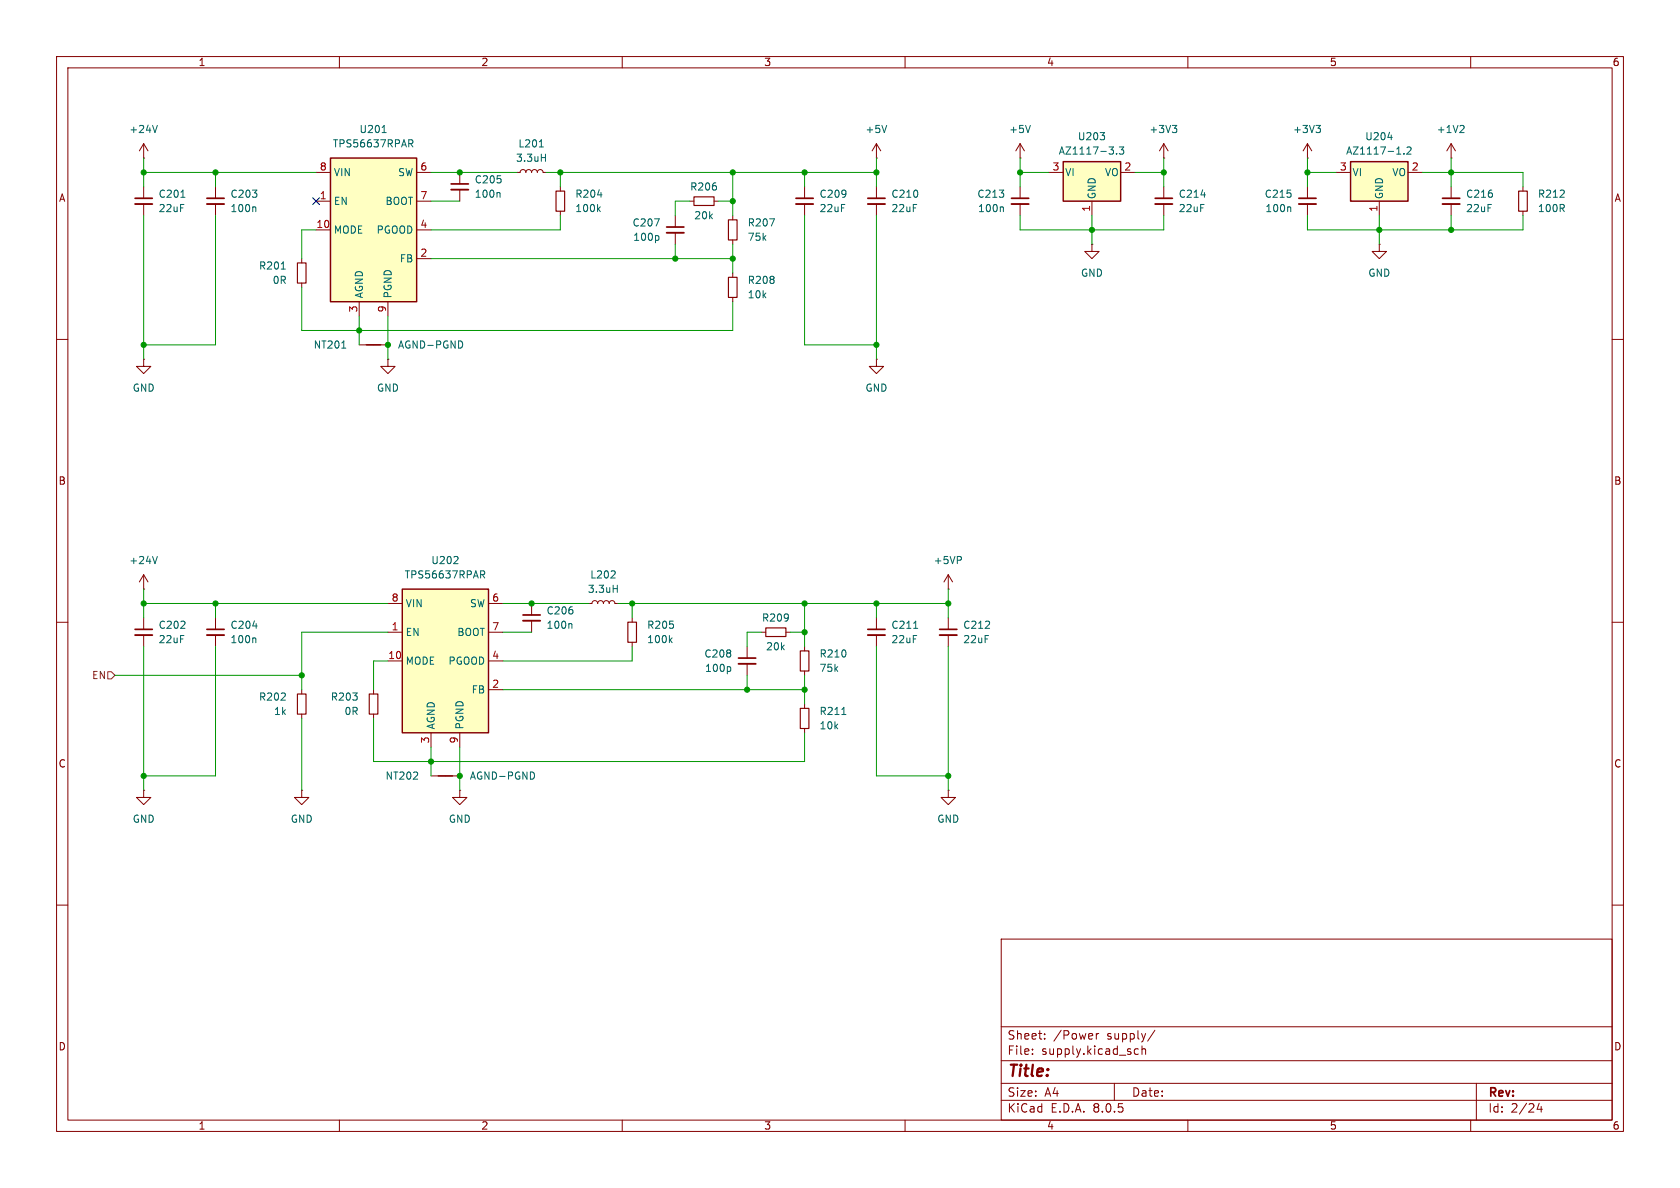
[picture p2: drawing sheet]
<svg xmlns="http://www.w3.org/2000/svg" width="297mm" height="210mm" viewBox="0 0 297 210" stroke-linecap="round" stroke-linejoin="round" font-family="sans-serif">
<g fill="none" stroke="#840000" stroke-width=".18">
<path d="M10 10h277v190h-277zM12 12h273v186h-273zM60 10v2M110 10v2M160 10v2M210 10v2M260 10v2M154.9 27.9h.1M154.9 25.4v2.5M154.9 33v2.1M154.9 36.1v2M154.9 25.4l-.7 1.3"/>
<path d="M154.9 25.4l.8 1.3M10 60h2M285 60h2M10 110h2M285 110h2M53.3 139.7v1.3h1.3l-1.3 1.2-1.2-1.2h1.2M53.3 139.7h.1M76.2 137.2h5.1M142.2 124.5v.7M142.2 128.8v.7M10 160h2M285 160h2"/>
<path d="M177 166h108v32h-108zM60 198v2M110 198v2M160 198v2M177 194.5h108M177 191.5h108M177 187.5h108M177 181.5h108M182.5 186.3v.1M182.5 185.5v.1M184.7 183.6v.1M184.7 182.8v.1"/>
<path d="M193.8 182.7v1M194.2 182.7l-.2 .1-.2 .2M197 191.5v3M200.5 186.1l.3 .3 .4-.1M201.2 185.5l-.4-.1-.3 .3M201.9 185.5l.2-.1 .4 .1v.9M201.9 184.9v1.5M204.2 182.1l-1.3 2M210 198v2M260 198v2M261 191.5v6.5M272.1 195l-.4 1.1h1"/>
<path d="M272.5 195.6v1"/>
</g>
<path d="M153.4 36.1h3.1" fill="none" stroke="#840000" stroke-width=".33"/>
<path d="M153.4 35.1h3.1" fill="none" stroke="#840000" stroke-width=".3"/>
<path d="M156.8 22.2l-.5 1.2M94.3 136.5l.2 .5-.2 .7M148.8 126.3h.7" fill="none" stroke="#006464" stroke-width=".18"/>
<path d="M77.5 137.2h2.5" fill="none" stroke="#840000" stroke-width=".25"/>
<path d="M141.5 125.2h1.5v3.6h-1.5z" fill="none" stroke="#840000" stroke-width=".2"/>
<path d="M71.1 104.1h15.3v25.4h-15.3z" fill="#ffffc2"/>
<path d="M71.1 104.1h15.3v25.4h-15.3z" fill="none" stroke="#840000" stroke-width=".25"/>
<g fill="none" stroke="#840000" stroke-width=".18">
<path d="M142.2 33v2.1M142.2 36.1v2M231.1 33v2.1M231.1 36.1v2M25.4 104.1h.1M25.4 101.6v2.5M25.4 109.2v2.1M25.4 112.3v2M25.4 101.6l-.8 1.3M25.4 101.6l.8 1.3M68.6 111.8h2.5M68.6 116.8h2.5"/>
<path d="M68.6 106.7h2.5M86.4 111.8h2.5M86.4 116.8h2.5M86.4 106.7h2.5M76.2 129.5v2.6M81.3 129.5v2.6M86.4 121.9h2.5"/>
</g>
<path d="M228 36.6l.2 .2v.6M27.8 98.4l-.4 1.2M80.2 99.6h.8M80.9 98.5v.4M85 100.9h.5l.2 .3-.1 .3-.6 .1M85.3 101.6l.4 .6" fill="none" stroke="#006464" stroke-width=".18"/>
<path d="M140.7 36.1h3.1M229.6 36.1h3.1M23.9 112.3h3" fill="none" stroke="#840000" stroke-width=".33"/>
<path d="M140.7 35.1h3.1M229.6 35.1h3.1M23.9 111.3h3" fill="none" stroke="#840000" stroke-width=".3"/>
<path d="M238.8 28.6h10.1v7h-10.1z" fill="#ffffc2"/>
<path d="M238.8 28.6h10.1v7h-10.1z" fill="none" stroke="#840000" stroke-width=".25"/>
<g fill="none" stroke="#840000" stroke-width=".18">
<path d="M180.3 27.9h.1M180.3 25.4v2.5M180.3 33v2.1M180.3 36.1v2M180.3 25.4l-.7 1.3M180.3 25.4l.8 1.3M205.7 27.9h.1M205.7 25.4l-.7 1.3M205.7 25.4v2.5M205.7 33v2.1M205.7 36.1v2M205.7 25.4l.8 1.3"/>
<path d="M231.1 27.9h.1M231.1 25.4l-.7 1.3M231.1 25.4v2.5M231.1 25.4l.8 1.3M236.2 30.5h2.6M243.8 35.6v2.5M248.9 30.5h2.6M256.5 27.9h.1M256.5 25.4l-.7 1.3M256.5 25.4v2.5M256.5 33v2.1M256.5 36.1v2"/>
<path d="M256.5 25.4l.8 1.3M269.2 33v.8M269.2 37.3v.8M193 43.2v1.3h1.3l-1.3 1.2-1.2-1.2h1.2M193 43.2h.1M243.8 43.2v1.3h1.3l-1.3 1.2-1.2-1.2h1.2M243.8 43.2h.1M68.6 63.5v1.3h1.2l-1.2 1.2-1.3-1.2h1.3M68.6 63.5h.1M154.9 63.5v1.3h1.3l-1.3 1.2-1.2-1.2h1.2M154.9 63.5h.1M38.1 109.2v2.1"/>
<path d="M38.1 112.3v2M94 106.7v2M94 109.7v2.1M104.1 106.7h.5l.2-.4 .4-.1 .3 .1 .2 .4 .1-.4 .4-.1 .3 .1 .2 .4 .1-.4 .4-.1 .3 .1 .2 .4 .1-.4 .4-.1 .4 .1 .1 .4h.5M111.8 109.2v.8M111.8 113.5v.8M25.4 139.7v1.3h1.3l-1.3 1.2-1.3-1.2h1.3M25.4 139.7h.1M53.3 121.9v.8M53.3 126.2v.8M66 121.9v.8M66 126.2v.8"/>
<path d="M81.3 139.7v1.3h1.2l-1.2 1.2-1.3-1.2h1.3M81.3 139.7h.1"/>
</g>
<g fill="none" stroke="#006464" stroke-width=".18">
<path d="M177.2 36.6l.2 .2v.6M182.2 22.2l-.5 1.2M207.3 22.2h.7l-.4 .5M207.8 22.7l.2 .2v.3l-.2 .2M212.3 34.5h.8M232.7 22.2h.7l-.4 .5M233.2 22.7l.2 .2v.3l-.2 .2M245.4 24.3h.7M246.9 27.2h.7M248.2 27.1v.1M248.7 26.1l.5-.1 .3 .3-.8 .9h.8M258.6 22.2l.2 .2v.3l-.7 .7h.7"/>
<path d="M44.7 110.7h.8M45 112.8l.2 .2v.6M100.9 110.2l.2 .2v.7M108 102.2h.8M108.4 104.1h.7M108.7 101v.5M109.1 103.4v1.3M118.5 113.1l.3 .5M118.8 112.8l-.5 .4"/>
</g>
<path d="M178.8 36.1h3.1M204.2 36.1h3.1M255 36.1h3.1M36.6 112.3h3M92.5 109.7h3" fill="none" stroke="#840000" stroke-width=".33"/>
<path d="M178.8 35.1h3.1M204.2 35.1h3.1M255 35.1h3.1M36.6 111.3h3M92.5 108.7h3" fill="none" stroke="#840000" stroke-width=".3"/>
<path d="M268.5 33.8h1.5v3.5h-1.5zM111 110h1.5v3.5h-1.5zM52.6 122.7h1.5v3.5h-1.5zM65.3 122.7h1.5v3.5h-1.5z" fill="none" stroke="#840000" stroke-width=".2"/>
<path d="M188 28.6h10.1v7h-10.1z" fill="#ffffc2"/>
<path d="M188 28.6h10.1v7h-10.1zM64.8 61h2.5" fill="none" stroke="#840000" stroke-width=".25"/>
<g fill="none" stroke="#840000" stroke-width=".18">
<path d="M25.4 27.9h.1M25.4 25.4l-.8 1.3M25.4 25.4v2.5M25.4 33v2.1M25.4 36.1v2M25.4 25.4l.8 1.3M38.1 33v2.1M38.1 36.1v2M185.4 30.5h2.6M193 35.6v2.5M198.1 30.5h2.6M53.3 45.7v.8"/>
<path d="M53.3 50v.8M25.4 63.5v1.3h1.3l-1.3 1.2-1.3-1.2h1.3M25.4 63.5h.1M63.5 61h5.1"/>
</g>
<path d="M27.8 22.2l-.4 1.2M32 34.9h.7M45 36.6l.2 .2v.6M194.5 23.4h.8l-.4 .5M195.2 24v.6M197.4 27.1v.1M197.9 26h.8l-.5 .5 .4 .1v.5l-.2 .1-.5-.1M49.7 47.6h.7M60.4 61.5h.7M81.6 60.3l.2 .5-.2 .7" fill="none" stroke="#006464" stroke-width=".18"/>
<path d="M52.6 46.5h1.5v3.5h-1.5z" fill="none" stroke="#840000" stroke-width=".2"/>
<path d="M23.9 36.1h3M36.6 36.1h3" fill="none" stroke="#840000" stroke-width=".33"/>
<path d="M23.9 35.1h3M36.6 35.1h3" fill="none" stroke="#840000" stroke-width=".3"/>
<path d="M58.4 27.9h15.3v25.4h-15.3z" fill="#ffffc2"/>
<path d="M58.4 27.9h15.3v25.4h-15.3z" fill="none" stroke="#840000" stroke-width=".25"/>
<g fill="none" stroke="#840000" stroke-width=".18">
<path d="M55.9 35.6h2.5M55.9 30.5h2.5M73.7 35.6h2.5M73.7 30.5h2.5M81.3 30.5v2M81.3 33.5v2.1M91.4 30.5h.5l.2-.4 .4-.1 .3 .1 .2 .4 .1-.4 .4-.1 .3 .1 .2 .4 .1-.4 .4-.1 .3 .1 .2 .4 .1-.4 .4-.1 .4 .1 .1 .4h.5M99.1 33v.8M99.1 37.3v.8M119.4 38.1v2M121.9 35.6h.8M126.2 35.6h.8"/>
<path d="M129.5 38.1v.8M55.9 40.6h2.5M63.5 53.3v2.6M68.6 53.3v2.6M73.7 40.6h2.5M73.7 45.7h2.5M119.4 41.1v2.1M129.5 42.4v.8M129.5 48.3v.7M129.5 52.6v.7M132.1 114.3v2M132.1 117.3v2.1"/>
<path d="M134.6 111.8h.8M138.9 111.8h.8M142.2 114.3v.8M142.2 118.6v.8M154.9 109.2v2.1M154.9 112.3v2M167.6 104.1h.1M167.6 101.6v2.5M167.6 109.2v2.1M167.6 112.3v2M167.6 101.6l-.7 1.3M167.6 101.6l.8 1.3"/>
<path d="M167.6 139.7v1.3h1.3l-1.3 1.2-1.2-1.2h1.2M167.6 139.7h.1"/>
</g>
<g fill="none" stroke="#006464" stroke-width=".18">
<path d="M67.6 23.4h.7M72.3 24.7h.5l.2 .3-.1 .3-.6 .1M72.6 25.4l.4 .6M88.2 34l.2 .2v.7M95.3 26h.8M95.7 27.9h.7M96.4 27.2v1.3M105.6 34.4h.8M105.8 36.9l.3 .5M106.1 36.6l-.5 .4M115.7 38.7h.8l-.5 1.3M136.1 38.7h.8l-.5 1.2"/>
<path d="M116.2 41.6l.3 .3v.4l-.3 .2M169.8 98.4l.2 .2-.2 .4M128.9 117.8l.3 .3v.4l-.3 .2M161.5 111.1h.7"/>
</g>
<path d="M98.3 33.8h1.5v3.5h-1.5zM122.7 34.8h3.5v1.5h-3.5zM128.8 38.9h1.5v3.5h-1.5zM128.8 49h1.5v3.6h-1.5zM135.4 111h3.5v1.5h-3.5zM141.5 115.1h1.5v3.5h-1.5z" fill="none" stroke="#840000" stroke-width=".2"/>
<path d="M79.8 33.5h3M117.9 41.1h3M130.6 117.3h3M153.4 112.3h3.1M166.1 112.3h3.1" fill="none" stroke="#840000" stroke-width=".33"/>
<path d="M79.8 32.5h3M117.9 40.1h3M130.6 116.3h3M153.4 111.3h3.1M166.1 111.3h3.1" fill="none" stroke="#840000" stroke-width=".3"/>
<path d="M19 118.7h.7l.6 .7-.6 .6h-.7z" fill="none" stroke="#725600" stroke-width=".18"/>
<g fill="none" stroke="#009600" stroke-width=".18">
<path d="M25.4 27.9v5.1M25.4 38.1v25.4M25.4 30.5h30.5M38.1 30.5v2.5M38.1 38.1v22.9h-12.7M76.2 30.5h15.2M76.2 35.6h5.1M96.5 30.5h58.4M99.1 38.1v2.5h-22.9M99.1 30.5v2.5M121.9 35.6h-2.5v2.5M127 35.6h2.5"/>
<path d="M129.5 30.5v7.6M142.2 30.5v2.5M142.2 38.1v22.9h12.7M154.9 27.9v5.1M154.9 38.1v25.4M180.3 30.5h5.1M180.3 38.1v2.5h25.4v-2.5M180.3 27.9v5.1M193 38.1v5.1M200.7 30.5h5M205.7 27.9v5.1M231.1 30.5h5.1"/>
<path d="M231.1 38.1v2.5h38.1v-2.5M231.1 27.9v5.1M243.8 38.1v5.1M251.5 30.5h17.7v2.5M256.5 27.9v5.1M256.5 38.1v2.5M53.3 50.8v7.6h76.2v-5.1M55.9 40.6h-2.6v5.1M63.5 55.9v5.1M68.6 55.9v7.6M76.2 45.7h53.3M119.4 43.2v2.5"/>
<path d="M129.5 43.2v5.1M20.3 119.4h33M25.4 104.1v5.1M25.4 114.3v25.4M25.4 106.7h43.2M38.1 106.7v2.5M38.1 114.3v22.9h-12.7M68.6 111.8h-15.3v10.1M68.6 116.8h-2.6v5.1M88.9 106.7h15.2M88.9 111.8h5.1M109.2 106.7h58.4"/>
<path d="M111.8 106.7v2.5M111.8 114.3v2.5h-22.9M132.1 119.4v2.5M134.6 111.8h-2.5v2.5M139.7 111.8h2.5M142.2 106.7v7.6M142.2 119.4v5.1M154.9 106.7v2.5M154.9 114.3v22.9h12.7M167.6 104.1v5.1M167.6 114.3v25.4M53.3 127v12.7"/>
<path d="M66 127v7.6h76.2v-5.1M76.2 132.1v5.1M81.3 132.1v7.6M88.9 121.9h53.3"/>
</g>
<path d="M55.3 35l1.2 1.2M56.5 35l-1.2 1.2" fill="none" stroke="#000084" stroke-width=".18"/>
<g fill="#009600" stroke="#009600" stroke-width=".18">
<circle cx="154.9" cy="30.5" r=".46"/>
<circle cx="142.2" cy="30.5" r=".46"/>
<circle cx="99.1" cy="30.5" r=".46"/>
<circle cx="129.5" cy="30.5" r=".46"/>
<circle cx="119.4" cy="45.7" r=".46"/>
<circle cx="129.5" cy="35.6" r=".46"/>
<circle cx="129.5" cy="45.7" r=".46"/>
<circle cx="180.3" cy="30.5" r=".46"/>
<circle cx="193" cy="40.6" r=".46"/>
<circle cx="154.9" cy="61" r=".46"/>
<circle cx="25.4" cy="137.2" r=".46"/>
<circle cx="25.4" cy="61" r=".46"/>
<circle cx="63.5" cy="58.4" r=".46"/>
<circle cx="38.1" cy="106.7" r=".46"/>
<circle cx="53.3" cy="119.4" r=".46"/>
<circle cx="25.4" cy="106.7" r=".46"/>
<circle cx="94" cy="106.7" r=".46"/>
<circle cx="132.1" cy="121.9" r=".46"/>
<circle cx="111.8" cy="106.7" r=".46"/>
<circle cx="76.2" cy="134.6" r=".46"/>
<circle cx="81.3" cy="137.2" r=".46"/>
<circle cx="256.5" cy="40.6" r=".46"/>
<circle cx="243.8" cy="40.6" r=".46"/>
<circle cx="256.5" cy="30.5" r=".46"/>
<circle cx="231.1" cy="30.5" r=".46"/>
<circle cx="205.7" cy="30.5" r=".46"/>
<circle cx="38.1" cy="30.5" r=".46"/>
<circle cx="25.4" cy="30.5" r=".46"/>
<circle cx="68.6" cy="61" r=".46"/>
<circle cx="81.3" cy="30.5" r=".46"/>
<circle cx="142.2" cy="106.7" r=".46"/>
<circle cx="142.2" cy="111.8" r=".46"/>
<circle cx="167.6" cy="106.7" r=".46"/>
<circle cx="154.9" cy="106.7" r=".46"/>
<circle cx="167.6" cy="137.2" r=".46"/>
<circle cx="142.2" cy="121.9" r=".46"/>
</g>
<text font-size="2.8" fill="#840000" x="178" y="190.9">Title:</text>
<g font-size="2.1" fill="#840000">
<text x="178" y="184">Sheet:</text>
<text x="186.2" y="184">/Power</text>
<text x="195.7" y="184">supply/</text>
<text x="178" y="186.7">File:</text>
<text x="184.1" y="186.7">supply.kicad_sch</text>
<text x="178" y="196.9">KiCad</text>
<text x="178" y="194.1">Size:</text>
<text x="184.7" y="194.1">A4</text>
<text x="185.7" y="196.9">E.D.A.</text>
<text x="193.3" y="196.9">8.0.5</text>
<text x="200" y="194.1">Date:</text>
<text x="263" y="194.3">Rev:</text>
<text x="263" y="196.9">Id:</text>
<text x="267.1" y="196.9">2/24</text>
</g>
<g font-size="1.8" fill="#840000">
<text x="35" y="11.9">1</text>
<text x="85" y="11.9">2</text>
<text x="135" y="11.9">3</text>
<text x="185" y="11.9">4</text>
<text x="235" y="11.9">5</text>
<text x="285" y="11.9">6</text>
<text x="10.3" y="35.9">A</text>
<text x="285.3" y="35.9">A</text>
<text x="10.3" y="85.9">B</text>
<text x="285.3" y="85.9">B</text>
<text x="10.3" y="135.9">C</text>
<text x="285.3" y="135.9">C</text>
<text x="10.3" y="185.9">D</text>
<text x="285.3" y="185.9">D</text>
<text x="35" y="199.9">1</text>
<text x="85" y="199.9">2</text>
<text x="135" y="199.9">3</text>
<text x="185" y="199.9">4</text>
<text x="235" y="199.9">5</text>
<text x="285" y="199.9">6</text>
</g>
<g font-size="1.8" fill="#006464">
<text x="22.8" y="23.7">+24V</text>
<text x="63.5" y="23.7">U201</text>
<text x="152.9" y="23.7">+5V</text>
<text x="178.3" y="23.7">+5V</text>
<text x="203.1" y="23.7">+3V3</text>
<text x="228.5" y="23.7">+3V3</text>
<text x="253.9" y="23.7">+1V2</text>
<text x="58.7" y="26.3">TPS56637RPAR</text>
<text x="91.1" y="28.8">3.3uH</text>
<text x="91.5" y="26.3">L201</text>
<text x="187.1" y="27.5">AZ1117-3.3</text>
<text x="190.5" y="25">U203</text>
<text x="237.9" y="27.5">AZ1117-1.2</text>
<text x="241.3" y="25">U204</text>
<text x="27.9" y="35.2">C201</text>
<text x="40.6" y="35.2">C203</text>
<text x="58.9" y="31.3">VIN</text>
<text x="70.3" y="31.3">SW</text>
<text x="83.8" y="32.6">C205</text>
<text x="83.8" y="35.2">100n</text>
<text x="101.6" y="35.2">R204</text>
<text x="121.9" y="33.9">R206</text>
<text x="144.8" y="35.2">C209</text>
<text x="157.5" y="35.2">C210</text>
<text x="172.7" y="35.2">C213</text>
<text x="188.2" y="31.3">VI</text>
<text x="193.9" y="35.3" transform="rotate(-90 193.9 35.3)">GND</text>
<text x="195.2" y="31.3">VO</text>
<text x="208.3" y="35.2">C214</text>
<text x="223.5" y="35.2">C215</text>
<text x="239" y="31.3">VI</text>
<text x="244.7" y="35.3" transform="rotate(-90 244.7 35.3)">GND</text>
<text x="246" y="31.3">VO</text>
<text x="259.1" y="35.2">C216</text>
<text x="271.8" y="35.2">R212</text>
<text x="27.9" y="37.7">22uF</text>
<text x="40.6" y="37.7">100n</text>
<text x="58.9" y="36.4">EN</text>
<text x="58.9" y="41.5">MODE</text>
<text x="66.5" y="41.5">PGOOD</text>
<text x="68.1" y="36.4">BOOT</text>
<text x="101.6" y="37.7">100k</text>
<text x="111.7" y="40.2">C207</text>
<text x="122.6" y="39">20k</text>
<text x="132.1" y="40.2">R207</text>
<text x="144.8" y="37.7">22uF</text>
<text x="157.5" y="37.7">22uF</text>
<text x="172.8" y="37.7">100n</text>
<text x="208.3" y="37.7">22uF</text>
<text x="223.6" y="37.7">100n</text>
<text x="259.1" y="37.7">22uF</text>
<text x="271.8" y="37.7">100R</text>
<text x="45.7" y="47.9">R201</text>
<text x="70.6" y="46.6">FB</text>
<text x="111.8" y="42.8">100p</text>
<text x="132.1" y="42.8">75k</text>
<text x="48.1" y="50.4">0R</text>
<text x="64.4" y="52.8" transform="rotate(-90 64.4 52.8)">AGND</text>
<text x="69.4" y="52.8" transform="rotate(-90 69.4 52.8)">PGND</text>
<text x="132.1" y="50.4">R208</text>
<text x="132.1" y="52.9">10k</text>
<text x="191" y="49.1">GND</text>
<text x="241.8" y="49.1">GND</text>
<text x="55.4" y="61.8">NT201</text>
<text x="70.3" y="61.8">AGND-PGND</text>
<text x="23.4" y="69.4">GND</text>
<text x="66.5" y="69.4">GND</text>
<text x="152.9" y="69.4">GND</text>
<text x="22.8" y="99.9">+24V</text>
<text x="76.2" y="99.9">U202</text>
<text x="165" y="99.9">+5VP</text>
<text x="71.4" y="102.5">TPS56637RPAR</text>
<text x="71.6" y="107.5">VIN</text>
<text x="83" y="107.5">SW</text>
<text x="103.8" y="105">3.3uH</text>
<text x="104.2" y="102.5">L202</text>
<text x="27.9" y="111.4">C202</text>
<text x="27.9" y="113.9">22uF</text>
<text x="40.6" y="111.4">C204</text>
<text x="40.6" y="113.9">100n</text>
<text x="71.6" y="112.6">EN</text>
<text x="80.8" y="112.6">BOOT</text>
<text x="96.5" y="108.8">C206</text>
<text x="96.5" y="111.4">100n</text>
<text x="114.3" y="111.4">R205</text>
<text x="114.3" y="113.9">100k</text>
<text x="134.6" y="110.1">R209</text>
<text x="157.5" y="111.4">C211</text>
<text x="157.5" y="113.9">22uF</text>
<text x="170.2" y="111.4">C212</text>
<text x="170.2" y="113.9">22uF</text>
<text x="71.6" y="117.7">MODE</text>
<text x="79.2" y="117.7">PGOOD</text>
<text x="124.4" y="116.4">C208</text>
<text x="124.5" y="119">100p</text>
<text x="135.3" y="115.2">20k</text>
<text x="144.8" y="116.4">R210</text>
<text x="144.8" y="119">75k</text>
<text x="45.7" y="124.1">R202</text>
<text x="58.4" y="124.1">R203</text>
<text x="83.3" y="122.8">FB</text>
<text x="48.3" y="126.6">1k</text>
<text x="60.8" y="126.6">0R</text>
<text x="77.1" y="129" transform="rotate(-90 77.1 129)">AGND</text>
<text x="82.1" y="129" transform="rotate(-90 82.1 129)">PGND</text>
<text x="144.8" y="126.6">R211</text>
<text x="144.8" y="129.1">10k</text>
<text x="68.1" y="138">NT202</text>
<text x="83" y="138">AGND-PGND</text>
<text x="23.4" y="145.6">GND</text>
<text x="51.3" y="145.6">GND</text>
<text x="79.2" y="145.6">GND</text>
<text x="165.6" y="145.6">GND</text>
</g>
<g font-size="1.8" fill="#a90000">
<text x="56.4" y="35.3">1</text>
<text x="56.4" y="30.2">8</text>
<text x="74.2" y="30.2">6</text>
<text x="74.2" y="35.3">7</text>
<text x="186" y="30.2">3</text>
<text x="198.7" y="30.2">2</text>
<text x="236.8" y="30.2">3</text>
<text x="249.5" y="30.2">2</text>
<text x="55.8" y="40.4">10</text>
<text x="74.2" y="40.4">4</text>
<text x="192.8" y="37.5" transform="rotate(-90 192.8 37.5)">1</text>
<text x="243.6" y="37.5" transform="rotate(-90 243.6 37.5)">1</text>
<text x="74.2" y="45.5">2</text>
<text x="63.2" y="55.3" transform="rotate(-90 63.2 55.3)">3</text>
<text x="68.3" y="55.3" transform="rotate(-90 68.3 55.3)">9</text>
<text x="69.1" y="106.4">8</text>
<text x="86.9" y="106.4">6</text>
<text x="69.1" y="111.5">1</text>
<text x="86.9" y="111.5">7</text>
<text x="68.5" y="116.6">10</text>
<text x="86.9" y="116.6">4</text>
<text x="86.9" y="121.7">2</text>
<text x="75.9" y="131.5" transform="rotate(-90 75.9 131.5)">3</text>
<text x="81" y="131.5" transform="rotate(-90 81 131.5)">9</text>
</g>
<text font-size="1.8" fill="#725600" x="16.2" y="120.2">EN</text>
</svg>
